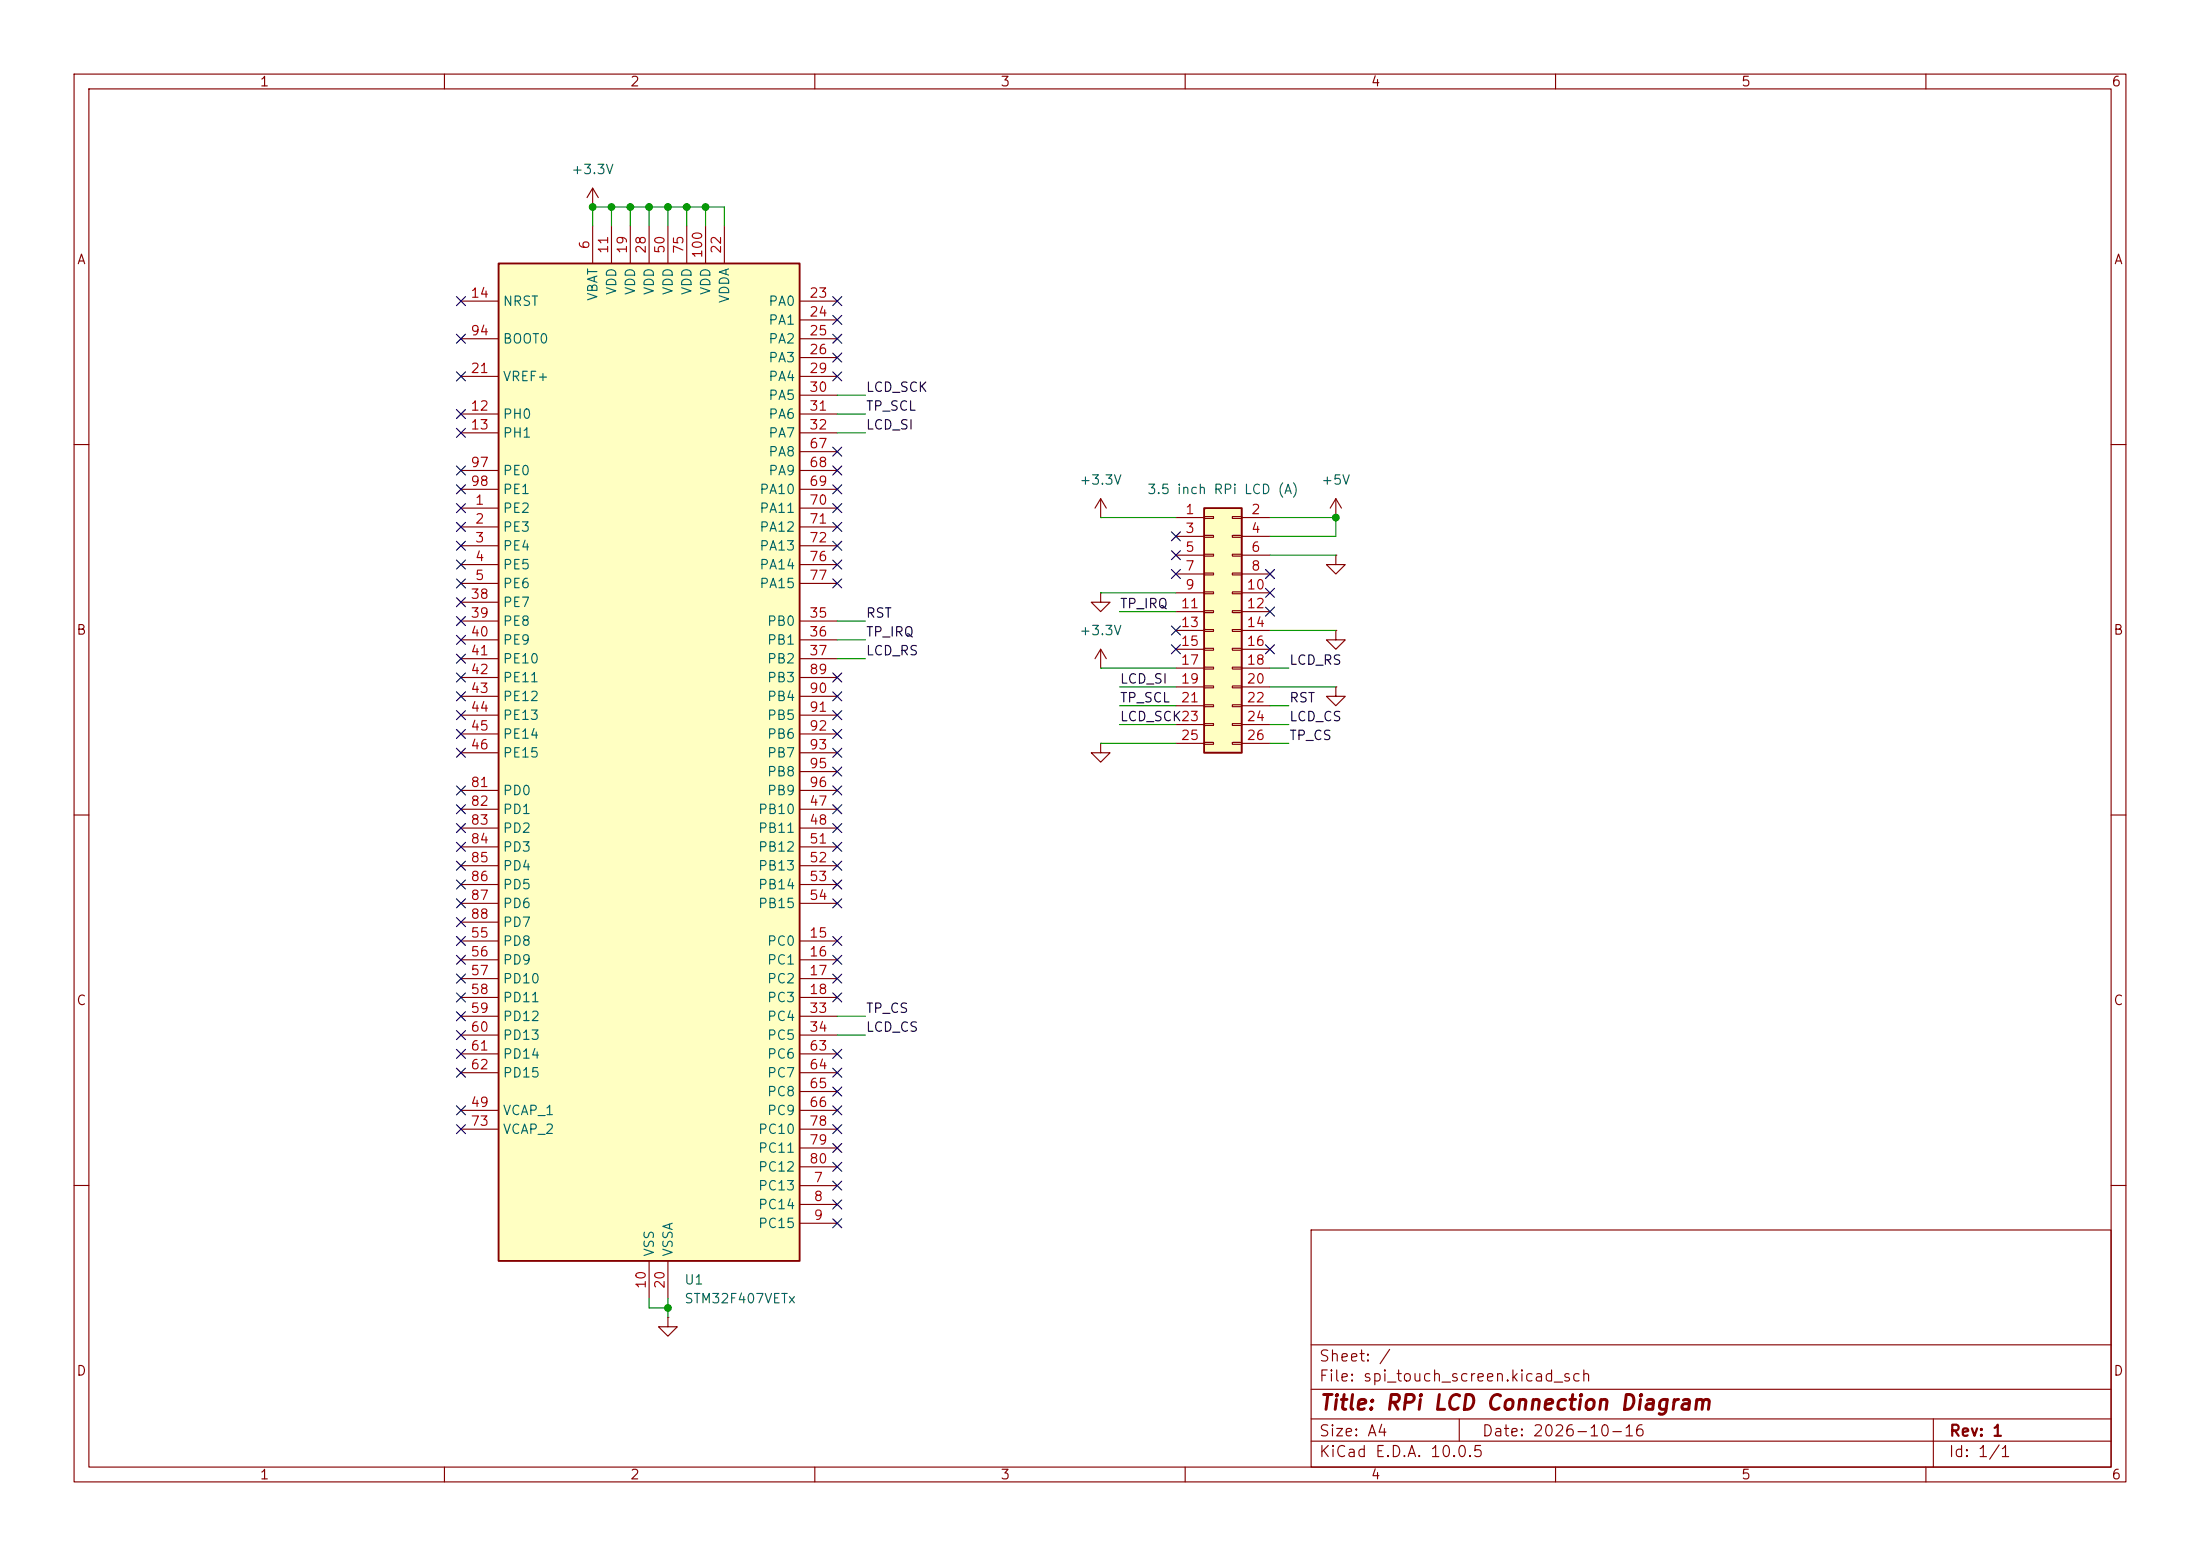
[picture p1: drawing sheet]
<svg xmlns="http://www.w3.org/2000/svg" width="297mm" height="210mm" viewBox="0 0 297 210" stroke-linecap="round" stroke-linejoin="round" font-family="sans-serif">
<g fill="none" stroke="#840000" stroke-width=".15">
<path d="M10 10h277v190h-277zM12 12h273v186h-273zM60 10v2M110 10v2M160 10v2M210 10v2M260 10v2M10 60h2M180.3 74.9v1.3h1.3l-1.3 1.3-1.2-1.3h1.2M180.3 74.9h.1M285 60h2M10 110h2"/>
<path d="M285 110h2M10 160h2M177 166h108v32h-108zM285 160h2M60 198v2M110 198v2M160 198v2M177 194.5h108M177 191.5h108M177 187.5h108M177 181.5h108M197 191.5v3"/>
<path d="M210 198v2M260 198v2M261 191.5v6.5"/>
</g>
<path d="M67.3 35.6h40.6v134.6h-40.6z" fill="#ffffc2"/>
<path d="M67.3 35.6h40.6v134.6h-40.6z" fill="none" stroke="#840000" stroke-width=".25"/>
<g fill="none" stroke="#840000" stroke-width=".15">
<path d="M80 30.5v5.1M82.5 30.5v5.1M85.1 30.5v5.1M87.6 30.5v5.1M90.2 30.5v5.1M92.7 30.5v5.1M95.2 30.5v5.1M97.8 30.5v5.1M62.2 55.9h5.1M62.2 58.4h5.1M62.2 40.6h5.1M62.2 50.8h5.1"/>
<path d="M62.2 45.7h5.1M107.9 55.9h5.1M107.9 58.4h5.1M107.9 40.6h5.1M107.9 50.8h5.1M107.9 43.2h5.1M107.9 45.7h5.1M107.9 48.3h5.1M107.9 53.3h5.1M62.2 68.6h5.1M62.2 71.1h5.1M62.2 73.7h5.1"/>
<path d="M62.2 76.2h5.1M62.2 78.7h5.1M62.2 63.5h5.1M62.2 66h5.1M107.9 68.6h5.1M107.9 71.1h5.1M107.9 73.7h5.1M107.9 76.2h5.1M107.9 78.7h5.1M107.9 61h5.1M107.9 63.5h5.1M107.9 66h5.1"/>
<path d="M62.2 83.8h5.1M62.2 86.4h5.1M62.2 88.9h5.1M62.2 81.3h5.1M62.2 91.4h5.1M62.2 94h5.1M62.2 96.5h5.1M62.2 99.1h5.1M107.9 83.8h5.1M107.9 86.4h5.1M107.9 88.9h5.1M107.9 91.4h5.1"/>
<path d="M107.9 94h5.1M107.9 96.5h5.1M107.9 99.1h5.1M148.6 90.2h.1M148.6 80v1.3h1.3l-1.3 1.3-1.3-1.3h1.3M148.6 80h.1M148.6 87.6l-.8 1.3M148.6 87.6l.8 1.3M148.6 87.6v2.6M62.2 101.6h5.1M62.2 109.2h5.1M62.2 111.8h5.1"/>
<path d="M62.2 114.3h5.1M62.2 116.8h5.1M62.2 119.4h5.1M62.2 106.7h5.1M107.9 101.6h5.1M107.9 109.2h5.1M107.9 111.8h5.1M107.9 114.3h5.1M107.9 116.8h5.1M107.9 119.4h5.1M107.9 106.7h5.1M107.9 104.1h5.1"/>
<path d="M148.6 100.3v1.3h1.3l-1.3 1.3-1.3-1.3h1.3M148.6 100.3h.1M62.2 127h5.1M62.2 129.5h5.1M62.2 132.1h5.1M62.2 134.6h5.1M62.2 137.2h5.1M62.2 139.7h5.1M62.2 121.9h5.1M62.2 124.5h5.1M107.9 127h5.1M107.9 129.5h5.1"/>
<path d="M107.9 132.1h5.1M107.9 134.6h5.1M107.9 137.2h5.1M107.9 139.7h5.1M107.9 121.9h5.1M62.2 149.9h5.1M62.2 142.2h5.1M62.2 144.8h5.1M62.2 152.4h5.1M107.9 149.9h5.1M107.9 142.2h5.1M107.9 144.8h5.1"/>
<path d="M107.9 147.3h5.1M107.9 152.4h5.1M107.9 154.9h5.1M107.9 157.5h5.1M87.6 170.2v5.1M90.2 170.2v5.1M107.9 160h5.1M107.9 162.6h5.1M107.9 165.1h5.1"/>
</g>
<path d="M162.6 68.6h5v33h-5z" fill="#ffffc2"/>
<path d="M162.6 68.6h5v33h-5z" fill="none" stroke="#840000" stroke-width=".25"/>
<g fill="none" stroke="#840000" stroke-width=".15">
<path d="M80 27.9h.1M80 25.4l-.8 1.3M80 25.4l.8 1.3M80 25.4v2.5M148.6 69.9h.1M148.6 67.3l-.8 1.3M148.6 67.3l.8 1.3M148.6 67.3v2.6M158.7 69.9h3.9M158.7 72.4h3.9M158.7 74.9h3.9M158.7 77.5h3.9"/>
<path d="M162.6 69.7h1.2v.3h-1.2zM162.6 72.3h1.2v.2h-1.2zM162.6 74.8h1.2v.3h-1.2zM162.6 77.3h1.2v.3h-1.2zM162.6 79.9h1.2v.2h-1.2zM166.4 69.7h1.2v.3h-1.2zM166.4 72.3h1.2v.2h-1.2zM166.4 74.8h1.2v.3h-1.2zM166.4 77.3h1.2v.3h-1.2zM166.4 79.9h1.2v.2h-1.2zM167.6 69.9h3.8M167.6 72.4h3.8"/>
<path d="M167.6 74.9h3.8M167.6 77.5h3.8M180.3 69.9h.1M180.3 67.3l-.7 1.3M180.3 67.3l.8 1.3M180.3 67.3v2.6M158.7 80h3.9M158.7 82.6h3.9M158.7 85.1h3.9M158.7 87.6h3.9M158.7 90.2h3.9M158.7 92.7h3.9"/>
<path d="M158.7 95.3h3.9M158.7 97.8h3.9M162.6 82.4h1.2v.3h-1.2zM162.6 85h1.2v.2h-1.2zM162.6 87.5h1.2v.3h-1.2zM162.6 90h1.2v.3h-1.2zM162.6 92.6h1.2v.2h-1.2zM162.6 95.1h1.2v.3h-1.2zM162.6 97.7h1.2v.2h-1.2zM166.4 82.4h1.2v.3h-1.2zM166.4 85h1.2v.2h-1.2zM166.4 87.5h1.2v.3h-1.2z"/>
<path d="M166.4 90h1.2v.3h-1.2zM166.4 92.6h1.2v.2h-1.2zM166.4 95.1h1.2v.3h-1.2zM166.4 97.7h1.2v.2h-1.2zM167.6 80h3.8M167.6 82.6h3.8M167.6 85.1h3.8M167.6 87.6h3.8M167.6 90.2h3.8M167.6 92.7h3.8M167.6 95.3h3.8M167.6 97.8h3.8"/>
<path d="M180.3 85.1v1.3h1.3l-1.3 1.2-1.2-1.2h1.2M180.3 85.1h.1M180.3 92.7v1.3h1.3l-1.3 1.3-1.2-1.3h1.2M180.3 92.7h.1M158.7 100.3h3.9M162.6 100.2h1.2v.3h-1.2zM166.4 100.2h1.2v.3h-1.2zM167.6 100.3h3.8M90.2 177.8v1.3h1.2l-1.2 1.2-1.3-1.2h1.3M90.2 177.8h.1"/>
</g>
<g fill="none" stroke="#009600" stroke-width=".15">
<path d="M80 30.5v-2.6h17.8v2.6M82.5 27.9v2.6M85.1 27.9v2.6M87.6 27.9v2.6M90.2 27.9v2.6M92.7 27.9v2.6M95.2 27.9v2.6M113 55.9h3.8M113 58.4h3.8M113 53.3h3.8M148.6 69.9h10.1M171.4 69.9h8.9v2.5h-8.9"/>
<path d="M171.4 74.9h8.9M113 86.4h3.8M113 83.8h3.8M113 88.9h3.8M148.6 90.2h10.1M148.6 80h10.1M151.1 82.6h7.6M151.1 92.7h7.6M151.1 95.3h7.6M151.1 97.8h7.6M171.4 92.7h8.9M171.4 95.3h2.6"/>
<path d="M171.4 97.8h2.6M171.4 90.2h2.6M171.4 85.1h8.9M148.6 100.3h10.1M171.4 100.3h2.6M113 139.7h3.8M113 137.2h3.8M87.6 175.3v1.2h2.6M90.2 175.3v2.5"/>
</g>
<g fill="none" stroke="#000084" stroke-width=".15">
<path d="M61.6 40l1.2 1.2M61.6 50.2l1.2 1.2M61.6 45.1l1.2 1.2M61.6 57.8l1.2 1.2M61.6 55.3l1.2 1.2M62.8 40l-1.2 1.2M62.8 50.2l-1.2 1.2M62.8 45.1l-1.2 1.2M62.8 57.8l-1.2 1.2M62.8 55.3l-1.2 1.2M112.4 45.1l1.2 1.2M112.4 40l1.2 1.2"/>
<path d="M112.4 47.7l1.2 1.2M112.4 42.6l1.2 1.2M112.4 50.2l1.2 1.2M113.6 45.1l-1.2 1.2M113.6 40l-1.2 1.2M113.6 47.7l-1.2 1.2M113.6 42.6l-1.2 1.2M113.6 50.2l-1.2 1.2M61.6 70.5l1.2 1.2M61.6 65.4l1.2 1.2M61.6 73.1l1.2 1.2M61.6 62.9l1.2 1.2"/>
<path d="M61.6 68l1.2 1.2M61.6 78.1l1.2 1.2M61.6 75.6l1.2 1.2M62.8 70.5l-1.2 1.2M62.8 65.4l-1.2 1.2M62.8 73.1l-1.2 1.2M62.8 62.9l-1.2 1.2M62.8 68l-1.2 1.2M62.8 78.1l-1.2 1.2M62.8 75.6l-1.2 1.2M112.4 62.9l1.2 1.2M112.4 78.1l1.2 1.2"/>
<path d="M112.4 68l1.2 1.2M112.4 65.4l1.2 1.2M112.4 70.5l1.2 1.2M112.4 60.4l1.2 1.2M112.4 73.1l1.2 1.2M112.4 75.6l1.2 1.2M113.6 62.9l-1.2 1.2M113.6 78.1l-1.2 1.2M113.6 68l-1.2 1.2M113.6 65.4l-1.2 1.2M113.6 70.5l-1.2 1.2M113.6 60.4l-1.2 1.2"/>
<path d="M113.6 73.1l-1.2 1.2M113.6 75.6l-1.2 1.2M158.1 74.3l1.3 1.2M158.1 71.8l1.3 1.2M158.1 76.9l1.3 1.2M159.4 71.8l-1.3 1.2M159.4 74.3l-1.3 1.2M159.4 76.9l-1.3 1.2M170.8 76.9l1.3 1.2M170.8 79.4l1.3 1.2M172.1 76.9l-1.3 1.2M172.1 79.4l-1.3 1.2"/>
<path d="M61.6 80.7l1.2 1.2M61.6 83.2l1.2 1.2M61.6 85.8l1.2 1.2M61.6 90.8l1.2 1.2M61.6 93.4l1.2 1.2M61.6 88.3l1.2 1.2M61.6 98.5l1.2 1.2M61.6 95.9l1.2 1.2M62.8 95.9l-1.2 1.2M62.8 98.5l-1.2 1.2M62.8 93.4l-1.2 1.2M62.8 80.7l-1.2 1.2"/>
<path d="M62.8 83.2l-1.2 1.2M62.8 85.8l-1.2 1.2M62.8 90.8l-1.2 1.2M62.8 88.3l-1.2 1.2M112.4 95.9l1.2 1.2M112.4 98.5l1.2 1.2M112.4 93.4l1.2 1.2M112.4 90.8l1.2 1.2M113.6 93.4l-1.2 1.2M113.6 90.8l-1.2 1.2M113.6 95.9l-1.2 1.2M113.6 98.5l-1.2 1.2"/>
<path d="M158.1 84.5l1.3 1.2M158.1 87l1.3 1.2M159.4 84.5l-1.3 1.2M159.4 87l-1.3 1.2M170.8 81.9l1.3 1.3M170.8 87l1.3 1.2M172.1 81.9l-1.3 1.3M172.1 87l-1.3 1.2M61.6 111.2l1.2 1.2M61.6 108.6l1.2 1.2M61.6 118.8l1.2 1.2M61.6 113.7l1.2 1.2"/>
<path d="M61.6 116.2l1.2 1.2M61.6 101l1.2 1.2M61.6 106.1l1.2 1.2M62.8 118.8l-1.2 1.2M62.8 116.2l-1.2 1.2M62.8 111.2l-1.2 1.2M62.8 108.6l-1.2 1.2M62.8 113.7l-1.2 1.2M62.8 101l-1.2 1.2M62.8 106.1l-1.2 1.2M112.4 103.5l1.2 1.2M112.4 111.2l1.2 1.2"/>
<path d="M112.4 106.1l1.2 1.2M112.4 101l1.2 1.2M112.4 113.7l1.2 1.2M112.4 116.2l1.2 1.2M112.4 118.8l1.2 1.2M112.4 108.6l1.2 1.2M113.6 103.5l-1.2 1.2M113.6 111.2l-1.2 1.2M113.6 106.1l-1.2 1.2M113.6 101l-1.2 1.2M113.6 113.7l-1.2 1.2M113.6 116.2l-1.2 1.2"/>
<path d="M113.6 118.8l-1.2 1.2M113.6 108.6l-1.2 1.2M61.6 134l1.2 1.2M61.6 131.5l1.2 1.2M61.6 139.1l1.2 1.2M61.6 136.6l1.2 1.2M61.6 128.9l1.2 1.2M61.6 126.4l1.2 1.2M61.6 123.9l1.2 1.2M61.6 121.3l1.2 1.2M62.8 128.9l-1.2 1.2M62.8 121.3l-1.2 1.2"/>
<path d="M62.8 134l-1.2 1.2M62.8 131.5l-1.2 1.2M62.8 139.1l-1.2 1.2M62.8 136.6l-1.2 1.2M62.8 126.4l-1.2 1.2M62.8 123.9l-1.2 1.2M112.4 134l1.2 1.2M112.4 126.4l1.2 1.2M112.4 128.9l1.2 1.2M112.4 131.5l1.2 1.2M112.4 121.3l1.2 1.2M113.6 134l-1.2 1.2"/>
<path d="M113.6 126.4l-1.2 1.2M113.6 128.9l-1.2 1.2M113.6 131.5l-1.2 1.2M113.6 121.3l-1.2 1.2M61.6 144.2l1.2 1.2M61.6 149.3l1.2 1.2M61.6 141.6l1.2 1.2M61.6 151.8l1.2 1.2M62.8 144.2l-1.2 1.2M62.8 149.3l-1.2 1.2M62.8 141.6l-1.2 1.2M62.8 151.8l-1.2 1.2"/>
<path d="M112.4 156.9l1.2 1.2M112.4 159.4l1.2 1.2M112.4 154.3l1.2 1.2M112.4 151.8l1.2 1.2M112.4 146.7l1.2 1.2M112.4 149.3l1.2 1.2M112.4 141.6l1.2 1.2M112.4 144.2l1.2 1.2M113.6 156.9l-1.2 1.2M113.6 159.4l-1.2 1.2M113.6 154.3l-1.2 1.2M113.6 151.8l-1.2 1.2"/>
<path d="M113.6 146.7l-1.2 1.2M113.6 149.3l-1.2 1.2M113.6 141.6l-1.2 1.2M113.6 144.2l-1.2 1.2M112.4 164.5l1.2 1.2M112.4 162l1.2 1.2M113.6 164.5l-1.2 1.2M113.6 162l-1.2 1.2"/>
</g>
<g fill="#009600" stroke="#009600" stroke-width=".14">
<circle cx="95.2" cy="27.9" r=".46"/>
<circle cx="92.7" cy="27.9" r=".46"/>
<circle cx="90.2" cy="27.9" r=".46"/>
<circle cx="87.6" cy="27.9" r=".46"/>
<circle cx="80" cy="27.9" r=".46"/>
<circle cx="82.5" cy="27.9" r=".46"/>
<circle cx="85.1" cy="27.9" r=".46"/>
<circle cx="90.2" cy="176.5" r=".46"/>
<circle cx="180.3" cy="69.9" r=".46"/>
</g>
<text font-size="2" fill="#840000" x="178" y="190.8">Title: RPi LCD Connection Diagram</text>
<g font-size="1.5" fill="#840000">
<text x="178" y="184.1">Sheet: /</text>
<text x="178" y="186.8">File: spi_touch_screen.kicad_sch</text>
<text x="178" y="197">KiCad E.D.A. 10.0.5</text>
<text x="178" y="194.2">Size: A4</text>
<text x="200" y="194.2">Date: 2026-10-16</text>
<text x="263" y="197">Id: 1/1</text>
<text x="263" y="194.2">Rev: 1</text>
</g>
<g font-size="1.3" fill="#840000">
<text x="35" y="12">1</text>
<text x="85" y="12">2</text>
<text x="135" y="12">3</text>
<text x="185" y="12">4</text>
<text x="235" y="12">5</text>
<text x="285" y="12">6</text>
<text x="10.3" y="36">A</text>
<text x="285.3" y="36">A</text>
<text x="10.2" y="86">B</text>
<text x="285.2" y="86">B</text>
<text x="10.2" y="136">C</text>
<text x="285.2" y="136">C</text>
<text x="10.2" y="186">D</text>
<text x="285.2" y="186">D</text>
<text x="35" y="200">1</text>
<text x="85" y="200">2</text>
<text x="135" y="200">3</text>
<text x="185" y="200">4</text>
<text x="235" y="200">5</text>
<text x="285" y="200">6</text>
</g>
<g font-size="1.3" fill="#006464">
<text x="77" y="23.8">+3.3V</text>
<text x="67.8" y="41.6">NRST</text>
<text x="81" y="40.7" transform="rotate(-90 81 40.7)">VBAT</text>
<text x="83.5" y="39.9" transform="rotate(-90 83.5 39.9)">VDD</text>
<text x="86.1" y="39.9" transform="rotate(-90 86.1 39.9)">VDD</text>
<text x="88.6" y="39.9" transform="rotate(-90 88.6 39.9)">VDD</text>
<text x="91.1" y="39.9" transform="rotate(-90 91.1 39.9)">VDD</text>
<text x="93.7" y="39.9" transform="rotate(-90 93.7 39.9)">VDD</text>
<text x="96.2" y="39.9" transform="rotate(-90 96.2 39.9)">VDD</text>
<text x="98.8" y="41" transform="rotate(-90 98.8 41)">VDDA</text>
<text x="103.6" y="41.6">PA0</text>
<text x="67.8" y="46.7">BOOT0</text>
<text x="103.6" y="44.1">PA1</text>
<text x="103.6" y="46.7">PA2</text>
<text x="67.8" y="51.8">VREF+</text>
<text x="103.6" y="49.2">PA3</text>
<text x="103.6" y="51.8">PA4</text>
<text x="67.8" y="56.8">PH0</text>
<text x="67.8" y="59.4">PH1</text>
<text x="103.6" y="54.3">PA5</text>
<text x="103.6" y="56.8">PA6</text>
<text x="103.6" y="59.4">PA7</text>
<text x="67.8" y="64.5">PE0</text>
<text x="103.6" y="61.9">PA8</text>
<text x="103.6" y="64.5">PA9</text>
<text x="145.6" y="65.7">+3.3V</text>
<text x="178.3" y="65.7">+5V</text>
<text x="67.8" y="69.5">PE2</text>
<text x="67.8" y="67">PE1</text>
<text x="102.4" y="67">PA10</text>
<text x="102.4" y="69.5">PA11</text>
<text x="154.8" y="67">3.5 inch RPi LCD (A)</text>
<text x="67.8" y="72.1">PE3</text>
<text x="67.8" y="74.6">PE4</text>
<text x="67.8" y="77.2">PE5</text>
<text x="102.4" y="72.1">PA12</text>
<text x="102.4" y="74.6">PA13</text>
<text x="102.4" y="77.2">PA14</text>
<text x="67.8" y="79.7">PE6</text>
<text x="67.8" y="82.2">PE7</text>
<text x="102.4" y="79.7">PA15</text>
<text x="67.8" y="84.8">PE8</text>
<text x="67.8" y="87.3">PE9</text>
<text x="67.8" y="89.9">PE10</text>
<text x="103.5" y="84.8">PB0</text>
<text x="103.5" y="87.3">PB1</text>
<text x="103.5" y="89.9">PB2</text>
<text x="145.6" y="86.1">+3.3V</text>
<text x="67.8" y="92.4">PE11</text>
<text x="67.8" y="94.9">PE12</text>
<text x="103.5" y="92.4">PB3</text>
<text x="103.5" y="94.9">PB4</text>
<text x="67.8" y="97.5">PE13</text>
<text x="67.8" y="100">PE14</text>
<text x="103.5" y="97.5">PB5</text>
<text x="103.5" y="100">PB6</text>
<text x="67.8" y="102.6">PE15</text>
<text x="67.8" y="107.6">PD0</text>
<text x="103.5" y="102.6">PB7</text>
<text x="103.5" y="105.1">PB8</text>
<text x="103.5" y="107.6">PB9</text>
<text x="67.8" y="110.2">PD1</text>
<text x="67.8" y="112.7">PD2</text>
<text x="102.3" y="110.2">PB10</text>
<text x="102.3" y="112.7">PB11</text>
<text x="67.8" y="115.3">PD3</text>
<text x="67.8" y="117.8">PD4</text>
<text x="102.3" y="115.3">PB12</text>
<text x="102.3" y="117.8">PB13</text>
<text x="67.8" y="120.3">PD5</text>
<text x="67.8" y="122.9">PD6</text>
<text x="67.8" y="125.4">PD7</text>
<text x="102.3" y="120.3">PB14</text>
<text x="102.3" y="122.9">PB15</text>
<text x="67.8" y="128">PD8</text>
<text x="67.8" y="130.5">PD9</text>
<text x="103.5" y="128">PC0</text>
<text x="103.5" y="130.5">PC1</text>
<text x="67.8" y="133">PD10</text>
<text x="67.8" y="135.6">PD11</text>
<text x="103.5" y="133">PC2</text>
<text x="103.5" y="135.6">PC3</text>
<text x="67.8" y="138.1">PD12</text>
<text x="67.8" y="140.7">PD13</text>
<text x="67.8" y="143.2">PD14</text>
<text x="103.5" y="138.1">PC4</text>
<text x="103.5" y="140.7">PC5</text>
<text x="103.5" y="143.2">PC6</text>
<text x="67.8" y="145.7">PD15</text>
<text x="103.5" y="145.7">PC7</text>
<text x="103.5" y="148.3">PC8</text>
<text x="67.8" y="150.8">VCAP_1</text>
<text x="67.8" y="153.4">VCAP_2</text>
<text x="102.3" y="153.4">PC10</text>
<text x="102.3" y="155.9">PC11</text>
<text x="103.5" y="150.8">PC9</text>
<text x="102.3" y="161">PC13</text>
<text x="102.3" y="158.4">PC12</text>
<text x="102.3" y="163.5">PC14</text>
<text x="102.3" y="166.1">PC15</text>
<text x="88.6" y="169.7" transform="rotate(-90 88.6 169.7)">VSS</text>
<text x="91.1" y="169.7" transform="rotate(-90 91.1 169.7)">VSSA</text>
<text x="92.3" y="173.7">U1</text>
<text x="92.3" y="176.2">STM32F407VETx</text>
</g>
<g font-size="1.3" fill="#a90000">
<text x="79.9" y="33.8" transform="rotate(-90 79.9 33.8)">6</text>
<text x="82.4" y="34.4" transform="rotate(-90 82.4 34.4)">11</text>
<text x="85" y="34.4" transform="rotate(-90 85 34.4)">19</text>
<text x="87.5" y="34.4" transform="rotate(-90 87.5 34.4)">28</text>
<text x="90" y="34.4" transform="rotate(-90 90 34.4)">50</text>
<text x="92.6" y="34.4" transform="rotate(-90 92.6 34.4)">75</text>
<text x="95.1" y="35" transform="rotate(-90 95.1 35)">100</text>
<text x="97.7" y="34.4" transform="rotate(-90 97.7 34.4)">22</text>
<text x="63.4" y="40.5">14</text>
<text x="109.2" y="40.5">23</text>
<text x="63.4" y="45.6">94</text>
<text x="109.2" y="43">24</text>
<text x="109.2" y="45.6">25</text>
<text x="63.4" y="50.7">21</text>
<text x="109.2" y="48.1">26</text>
<text x="109.2" y="50.7">29</text>
<text x="109.2" y="53.2">30</text>
<text x="63.4" y="55.7">12</text>
<text x="63.4" y="58.3">13</text>
<text x="109.2" y="55.7">31</text>
<text x="109.2" y="58.3">32</text>
<text x="63.4" y="63.4">97</text>
<text x="63.4" y="65.9">98</text>
<text x="109.2" y="60.8">67</text>
<text x="109.2" y="63.4">68</text>
<text x="109.2" y="65.9">69</text>
<text x="64" y="68.4">1</text>
<text x="64" y="71">2</text>
<text x="109.2" y="68.4">70</text>
<text x="109.2" y="71">71</text>
<text x="159.9" y="69.7">1</text>
<text x="168.8" y="69.7">2</text>
<text x="64" y="73.5">3</text>
<text x="64" y="76.1">4</text>
<text x="109.2" y="73.5">72</text>
<text x="109.2" y="76.1">76</text>
<text x="159.9" y="72.3">3</text>
<text x="159.9" y="74.8">5</text>
<text x="159.9" y="77.3">7</text>
<text x="168.8" y="72.3">4</text>
<text x="168.8" y="74.8">6</text>
<text x="168.8" y="77.3">8</text>
<text x="63.4" y="81.1">38</text>
<text x="63.4" y="83.7">39</text>
<text x="64" y="78.6">5</text>
<text x="109.2" y="83.7">35</text>
<text x="109.2" y="78.6">77</text>
<text x="159.3" y="82.4">11</text>
<text x="159.9" y="79.9">9</text>
<text x="168.2" y="79.9">10</text>
<text x="168.2" y="82.4">12</text>
<text x="63.4" y="86.2">40</text>
<text x="63.4" y="88.8">41</text>
<text x="109.2" y="86.2">36</text>
<text x="109.2" y="88.8">37</text>
<text x="159.3" y="85">13</text>
<text x="159.3" y="87.5">15</text>
<text x="168.2" y="85">14</text>
<text x="168.2" y="87.5">16</text>
<text x="63.4" y="91.3">42</text>
<text x="63.4" y="93.8">43</text>
<text x="109.2" y="91.3">89</text>
<text x="109.2" y="93.8">90</text>
<text x="159.3" y="90">17</text>
<text x="159.3" y="92.6">19</text>
<text x="159.3" y="95.1">21</text>
<text x="168.2" y="90">18</text>
<text x="168.2" y="92.6">20</text>
<text x="168.2" y="95.1">22</text>
<text x="63.4" y="96.4">44</text>
<text x="63.4" y="98.9">45</text>
<text x="63.4" y="101.5">46</text>
<text x="109.2" y="96.4">91</text>
<text x="109.2" y="98.9">92</text>
<text x="109.2" y="101.5">93</text>
<text x="159.3" y="100.2">25</text>
<text x="168.2" y="97.7">24</text>
<text x="168.2" y="100.2">26</text>
<text x="63.4" y="106.5">81</text>
<text x="109.2" y="104">95</text>
<text x="109.2" y="106.5">96</text>
<text x="63.4" y="109.1">82</text>
<text x="63.4" y="111.6">83</text>
<text x="109.2" y="109.1">47</text>
<text x="109.2" y="111.6">48</text>
<text x="63.4" y="114.2">84</text>
<text x="63.4" y="116.7">85</text>
<text x="63.4" y="119.2">86</text>
<text x="109.2" y="114.2">51</text>
<text x="109.2" y="116.7">52</text>
<text x="109.2" y="119.2">53</text>
<text x="63.4" y="121.8">87</text>
<text x="63.4" y="124.3">88</text>
<text x="109.2" y="121.8">54</text>
<text x="63.4" y="126.9">55</text>
<text x="63.4" y="129.4">56</text>
<text x="63.4" y="131.9">57</text>
<text x="109.2" y="126.9">15</text>
<text x="109.2" y="129.4">16</text>
<text x="109.2" y="131.9">17</text>
<text x="63.4" y="134.5">58</text>
<text x="63.4" y="137">59</text>
<text x="109.2" y="134.5">18</text>
<text x="109.2" y="137">33</text>
<text x="63.4" y="139.6">60</text>
<text x="63.4" y="142.1">61</text>
<text x="109.2" y="139.6">34</text>
<text x="109.2" y="142.1">63</text>
<text x="63.4" y="149.7">49</text>
<text x="63.4" y="144.6">62</text>
<text x="109.2" y="144.6">64</text>
<text x="109.2" y="147.2">65</text>
<text x="109.2" y="149.7">66</text>
<text x="63.4" y="152.3">73</text>
<text x="109.2" y="152.3">78</text>
<text x="109.2" y="154.8">79</text>
<text x="109.2" y="157.3">80</text>
<text x="109.8" y="159.9">7</text>
<text x="109.8" y="162.4">8</text>
<text x="109.8" y="165">9</text>
<text x="87.5" y="174.1" transform="rotate(-90 87.5 174.1)">10</text>
<text x="90" y="174.1" transform="rotate(-90 90 174.1)">20</text>
</g>
<g font-size="1.3" fill="#0f0f0f">
<text x="116.8" y="53.2">LCD_SCK</text>
<text x="116.8" y="55.8">TP_SCL</text>
<text x="116.8" y="58.3">LCD_SI</text>
<text x="116.8" y="83.7">RST</text>
<text x="151.1" y="82.4">TP_IRQ</text>
<text x="116.8" y="86.2">TP_IRQ</text>
<text x="116.8" y="88.8">LCD_RS</text>
<text x="151.1" y="92.6">LCD_SI</text>
<text x="151.1" y="95.1">TP_SCL</text>
<text x="174" y="90">LCD_RS</text>
<text x="174" y="95.1">RST</text>
<text x="151.1" y="97.7">LCD_SCK23</text>
<text x="174" y="100.2">TP_CS</text>
<text x="174" y="97.7">LCD_CS</text>
<text x="116.8" y="137">TP_CS</text>
<text x="116.8" y="139.6">LCD_CS</text>
</g>
</svg>
